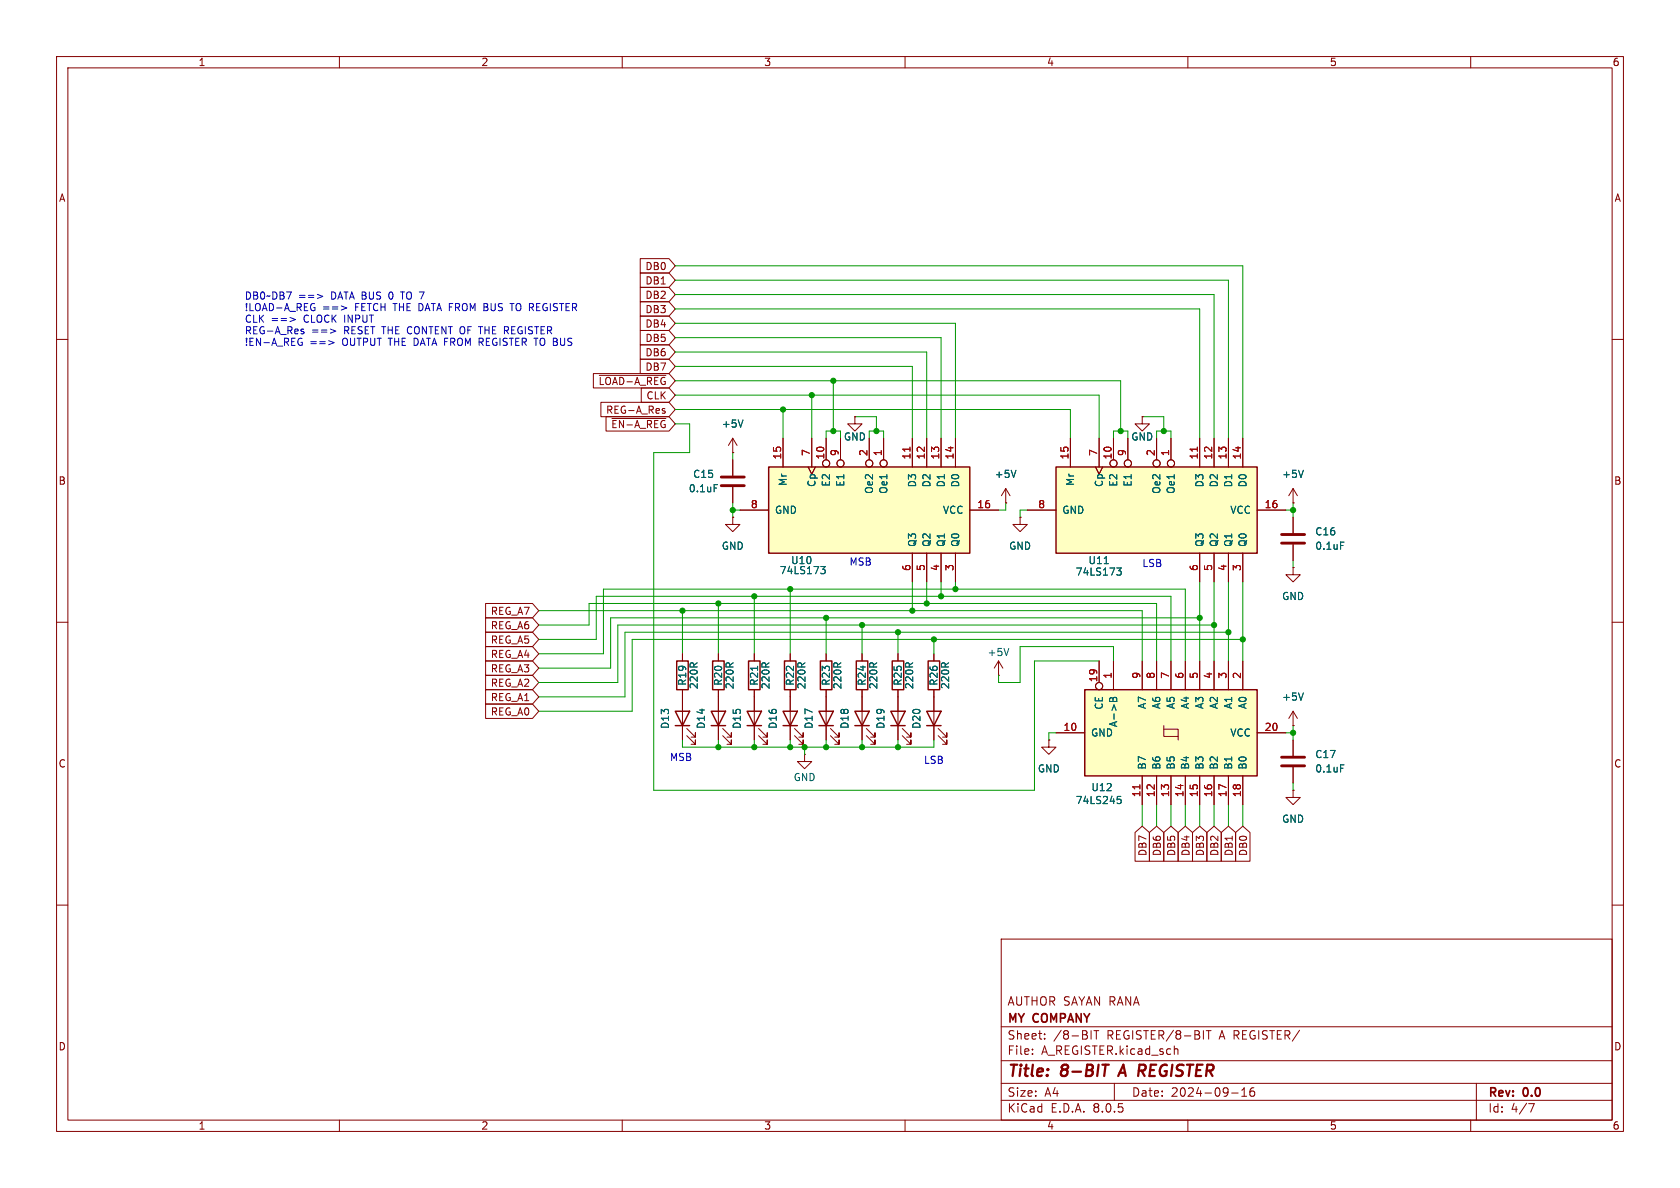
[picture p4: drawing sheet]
<svg xmlns="http://www.w3.org/2000/svg" width="297mm" height="210mm" viewBox="0 0 297 210" stroke-linecap="round" stroke-linejoin="round" font-family="sans-serif">
<g fill="none" stroke="#840000" stroke-width=".18">
<path d="M10 10h277v190h-277zM12 12h273v186h-273zM60 10v2M110 10v2M160 10v2M210 10v2M260 10v2M10 60h2M285 60h2M10 110h2M133.3 115.6v1.2M285 110h2"/>
<path d="M133.3 121.9v1.3M10 160h2M285 160h2M177 166h108v32h-108zM60 198v2M110 198v2M160 198v2M177 194.5h108M177 191.5h108M177 187.5h108M177 181.5h108M182.5 186.3v.1"/>
<path d="M182.5 185.5v.1M184.7 183.6v.1M184.7 182.8v.1M192.9 182.2v1.5M193.4 182.2h.8M193.8 182.2v1.5M197 191.5v3M207.7 185.5h.5v.9M210 198v2M213.2 182.2h.9M213.7 182.2v1.5M217.7 193.2h1.2"/>
<path d="M219.5 193.8h.9M219.5 192.7l.5-.4v1.5M221.7 192.3a.59 .59 0 0 0-.7 .6v.6l.1 .2 .4 .1 .2-.1 .1-.5-.1-.3h-.5l-.2 .3M260 198v2M261 191.5v6.5M270.2 195.1h1l-.6 1.5"/>
</g>
<path d="M194.9 188.2h1.1M198.6 188.2l-.9 2M201.5 188.2h.7M201.8 189.3l.5 .9M202.3 189.2l-1 .1" fill="none" stroke="#840000" stroke-width=".4"/>
<path d="M132.3 116.8h2.1v5.1h-2.1z" fill="none" stroke="#840000" stroke-width=".25"/>
<path d="M133.9 117.8v.7" fill="none" stroke="#006464" stroke-width=".18"/>
<path d="M135.9 82.6h35.5v15.2h-35.5z" fill="#ffffc2"/>
<path d="M135.9 82.6h35.5v15.2h-35.5zM119.4 125.7h2.5l-1.3 2.6zM119.4 128.3h2.5M125.7 125.7h2.6l-1.3 2.6zM125.7 128.3h2.6M132.1 125.7h2.5l-1.3 2.6zM132.1 128.3h2.5M163.8 125.7h2.6l-1.3 2.6zM163.8 128.3h2.6" fill="none" stroke="#840000" stroke-width=".25"/>
<g fill="none" stroke="#840000" stroke-width=".18">
<path d="M129.5 77.5l-.7 1.2M129.5 77.5v2.5M129.5 77.5l.8 1.2M138.4 77.5v5.1M143.5 77.5v5.1M146 77.5v3.8M148.6 77.5v3.8M151.1 73.7v1.2h1.3l-1.3 1.3-1.2-1.3h1.2M151.1 73.7h.1M153.7 77.5v3.8M156.2 77.5v3.8M161.3 77.5v5.1"/>
<path d="M163.8 77.5v5.1M166.4 77.5v5.1M168.9 77.5v5.1M201.9 73.7v1.2h1.3l-1.3 1.3-1.2-1.3h1.2M201.9 73.7h.1M129.5 80h.1M130.8 90.2h5.1M142.9 82.6l.6 1.2 .6-1.2M161.3 97.8v5.1M163.8 97.8v5.1M166.4 97.8v5.1M168.9 97.8v5.1"/>
<path d="M171.4 90.2h5.1M228.6 88.9h.1M228.6 86.4v2.5M228.6 91.4v2.8M228.6 96.3v2.8M228.6 86.4l-.8 1.2M228.6 86.4l.8 1.2M228.6 100.3v1.3h1.3l-1.3 1.3-1.3-1.3h1.3M228.6 100.3h.1M120.6 123.2v7.6M121.4 130l1.5 1.6v-.8v.8h-.7M121.4 128.8l1.5 1.5v-.8v.8h-.7"/>
<path d="M127 123.2v7.6M127.8 130l1.5 1.6v-.8v.8h-.8M127.8 128.8l1.5 1.5v-.8v.8h-.8M133.3 123.2v7.6M134.1 130l1.5 1.6v-.8v.8h-.7M134.1 128.8l1.5 1.5v-.8v.8h-.7M165.1 123.2v7.6M165.9 130l1.5 1.6v-.8v.8h-.8M165.9 128.8l1.5 1.5v-.8v.8h-.8"/>
<circle cx="146" cy="81.9" r=".63"/>
<circle cx="148.6" cy="81.9" r=".63"/>
<circle cx="153.7" cy="81.9" r=".63"/>
<circle cx="156.2" cy="81.9" r=".63"/>
</g>
<path d="M160.9 79v.8" fill="none" stroke="#a90000" stroke-width=".18"/>
<path d="M131.4 74.2l-.5 1.3M230.4 83.1l-.4 1.3M237 95.8h.6M145.1 100.1h.8l-.4 .5 .3 .2 .1 .4-.3 .2h-.3" fill="none" stroke="#006464" stroke-width=".18"/>
<path d="M226.6 96h4M226.6 94.5h4" fill="none" stroke="#840000" stroke-width=".51"/>
<path d="M191.8 121.9h30.4v15.3h-30.4z" fill="#ffffc2"/>
<g fill="none" stroke="#840000" stroke-width=".18">
<path d="M129.5 91.4v1.3h1.3l-1.3 1.3-1.2-1.3h1.2M129.5 91.4h.1M129.5 81.3v2.8M129.5 86.1v2.8M180.3 91.4v1.3h1.3l-1.3 1.3-1.2-1.3h1.2M180.3 91.4h.1M120.6 115.6v1.2M127 115.6v1.2M139.7 115.6v1.2M152.4 115.6v1.2M194.3 116.8v3.9M196.8 116.8v5.1"/>
<path d="M201.9 116.8v5.1M204.5 116.8v5.1M207 116.8v5.1M209.5 116.8v5.1M212.1 116.8v5.1M214.6 116.8v5.1M217.2 116.8v5.1M219.7 116.8v5.1M120.6 121.9v1.3M127 121.9v1.3M139.7 121.9v1.3M142.2 133.4v1.2h1.3l-1.3 1.3-1.2-1.3h1.2"/>
<path d="M142.2 133.4h.1M152.4 121.9v1.3M186.7 129.5h5.1M201.9 137.2v5M204.5 137.2v5M205.7 128.9h2.6v1.3M205.7 128.3v1.9h2.6v.6M207 137.2v5M209.5 137.2v5M212.1 137.2v5M214.6 137.2v5M217.2 137.2v5"/>
<path d="M219.7 137.2v5M222.2 129.5h5.1M228.6 128.3h.1M228.6 139.7v1.3h1.3l-1.3 1.2-1.3-1.2h1.3M228.6 139.7h.1M228.6 125.7l-.8 1.3M228.6 125.7v2.6M228.6 130.8v2.8M228.6 135.6v2.8M228.6 125.7l.8 1.3"/>
<circle cx="194.3" cy="121.3" r=".63"/>
</g>
<path d="M119.6 116.8h2.1v5.1h-2.1zM126 116.8h2v5.1h-2zM138.7 116.8h2v5.1h-2zM151.4 116.8h2v5.1h-2zM191.8 121.9h30.4v15.3h-30.4z" fill="none" stroke="#840000" stroke-width=".25"/>
<path d="M126.3 85.7h.6M196.3 123.4l.2-.1 .3 .3 .2-.3h.3l.1 .7h-1.2zM196.8 123.6v.4M230.4 122.5l-.4 1.3M237 135.2h.6M197.5 140.8h.7M197.7 141.3h.3l.2 .2-.1 .5-.4 .1" fill="none" stroke="#006464" stroke-width=".18"/>
<path d="M201.5 138.7v.8" fill="none" stroke="#a90000" stroke-width=".18"/>
<path d="M127.5 85.9h4.1M127.5 84.3h4.1M226.6 135.4h4M226.6 133.9h4" fill="none" stroke="#840000" stroke-width=".51"/>
<path d="M186.7 82.6h35.5v15.2h-35.5z" fill="#ffffc2"/>
<path d="M186.7 82.6h35.5v15.2h-35.5zM145 116.8h2.1v5.1h-2.1zM157.7 116.8h2.1v5.1h-2.1zM164.1 116.8h2v5.1h-2zM138.4 125.7h2.6l-1.3 2.6zM138.4 128.3h2.6M144.8 125.7h2.5l-1.3 2.6zM144.8 128.3h2.5M151.1 125.7h2.6l-1.3 2.6zM151.1 128.3h2.6M157.5 125.7h2.5l-1.3 2.6zM157.5 128.3h2.5" fill="none" stroke="#840000" stroke-width=".25"/>
<g fill="none" stroke="#840000" stroke-width=".18">
<path d="M113.2 50.8h5.1l1.1 1.3-1.1 1.2h-5.1zM113.2 55.9h5.1l1.1 1.3-1.1 1.2h-5.1zM113.2 53.3h5.1l1.1 1.3-1.1 1.3h-5.1zM113.2 58.4h5.1l1.1 1.3-1.1 1.3h-5.1zM113.2 48.3h5.1l1.1 1.2-1.1 1.3h-5.1zM113.2 45.7h5.1l1.1 1.3-1.1 1.3h-5.1zM104.9 66h13.4l1.1 1.3-1.1 1.3h-13.4zM105.9 66.4h11.8M106.2 71.1h12.1l1.1 1.3-1.1 1.3h-12.1zM107.1 73.7h11.2l1.1 1.2-1.1 1.3h-11.2zM108.2 74h9.5M113.2 63.5h5.1l1.1 1.3-1.1 1.2h-5.1z"/>
<path d="M113.2 61h5.1l1.1 1.2-1.1 1.3h-5.1zM113.4 68.6h4.9l1.1 1.3-1.1 1.2h-4.9zM117.2 72.6l.3 .1 .1 .2-.2 .2h-.2M117.2 72.2l.3 .1M138.4 77.5v5.1M143.5 77.5v5.1M146 77.5v3.8M148.6 77.5v3.8M151.1 73.7h.1M153.7 77.5v3.8M156.2 77.5v3.8M161.3 77.5v5.1"/>
<path d="M163.8 77.5v5.1M166.4 77.5v5.1M168.9 77.5v5.1M189.2 77.5v5.1M194.3 77.5v5.1M196.8 77.5v3.8M199.4 77.5v3.8M201.9 73.7h.1M204.5 77.5v3.8M207 77.5v3.8M212.1 77.5v5.1M214.6 77.5v5.1"/>
<path d="M217.2 77.5v5.1M219.7 77.5v5.1M129.5 80h.1M129.5 91.4h.1M129.5 81.3v2.8M129.5 86.1v2.8M130.8 90.2h5.1M142.9 82.6l.6 1.2 .6-1.2M161.3 97.8v5.1M163.8 97.8v5.1M166.4 97.8v5.1M168.9 97.8v5.1"/>
<path d="M171.4 90.2h5.1M177.8 88.9h.1M177.8 86.4l-.8 1.2M177.8 86.4v2.5M177.8 86.4l.8 1.2M180.3 91.4h.1M181.6 90.2h5.1M193.7 82.6l.6 1.2 .6-1.2M212.1 97.8v5.1M214.6 97.8v5.1M217.2 97.8v5.1M219.7 97.8v5.1"/>
<path d="M222.2 90.2h5.1M228.6 88.9h.1M228.6 91.4v2.8M228.6 96.3v2.8M85.8 106.7h8.3l1.1 1.3-1.1 1.2h-8.3zM85.8 111.8h8.3l1.1 1.2-1.1 1.3h-8.3zM85.8 116.8h8.3l1.1 1.3-1.1 1.3h-8.3zM85.8 114.3h8.3l1.1 1.3-1.1 1.2h-8.3zM85.8 119.4h8.3l1.1 1.3-1.1 1.2h-8.3zM85.8 109.2h8.3l1.1 1.3-1.1 1.3h-8.3zM120.6 115.6v1.2M127 115.6v1.2"/>
<path d="M133.3 115.6v1.2M139.7 115.6v1.2M146 115.6v1.2M152.4 115.6v1.2M158.7 115.6v1.2M165.1 115.6v1.2M176.5 119.4h.1M176.5 116.8l-.7 1.3M176.5 116.8v2.6M176.5 116.8l.8 1.3M194.3 116.8v3.9M196.8 116.8v5.1"/>
<path d="M201.9 116.8v5.1M204.5 116.8v5.1M207 116.8v5.1M209.5 116.8v5.1M212.1 116.8v5.1M214.6 116.8v5.1M217.2 116.8v5.1M219.7 116.8v5.1M228.6 100.3h.1M85.8 124.5h8.3l1.1 1.2-1.1 1.3h-8.3zM85.8 121.9h8.3l1.1 1.3-1.1 1.3h-8.3zM120.6 121.9v3.8"/>
<path d="M120.6 128.3v2.5M127 121.9v3.8M127 128.3v2.5M133.3 121.9v3.8M133.3 128.3v2.5M139.7 121.9v8.9M140.5 130l1.5 1.6v-.8v.8h-.8M140.5 128.8l1.5 1.5v-.8v.8h-.8M146 121.9v8.9M146.8 130l1.5 1.6v-.8v.8h-.7M146.8 128.8l1.5 1.5v-.8v.8h-.7M152.4 121.9v8.9"/>
<path d="M153.2 130l1.5 1.6v-.8v.8h-.8M153.2 128.8l1.5 1.5v-.8v.8h-.8M158.7 121.9v8.9M159.5 130l1.5 1.6v-.8v.8h-.7M159.5 128.8l1.5 1.5v-.8v.8h-.7M165.1 121.9v3.8M165.1 128.3v2.5M185.4 130.8v1.3h1.3l-1.3 1.3-1.3-1.3h1.3M185.4 130.8h.1M186.7 129.5h5.1M201.9 137.2v5M204.5 137.2v5"/>
<path d="M207 137.2v5M209.5 137.2v5M212.1 137.2v5M214.6 137.2v5M217.2 137.2v5M219.7 137.2v5M222.2 129.5h5.1M228.6 139.7h.1M228.6 128.3h.1M228.6 130.8v2.8M228.6 135.6v2.8M200.7 147.2l1.2-1.1 1.3 1.1v5h-2.5z"/>
<path d="M203.2 147.2l1.3-1.1 1.2 1.1v5h-2.5zM205.7 147.2l1.3-1.1 1.3 1.1v5h-2.6zM208.3 147.2l1.2-1.1 1.3 1.1v5h-2.5zM210.8 147.2l1.3-1.1 1.3 1.1v5h-2.6zM213.4 147.2l1.2-1.1 1.3 1.1v5h-2.5zM215.9 147.2l1.3-1.1 1.2 1.1v5h-2.5zM218.4 147.2l1.3-1.1 1.3 1.1v5h-2.6z"/>
<circle cx="146" cy="81.9" r=".63"/>
<circle cx="148.6" cy="81.9" r=".63"/>
<circle cx="153.7" cy="81.9" r=".63"/>
<circle cx="156.2" cy="81.9" r=".63"/>
<circle cx="196.8" cy="81.9" r=".63"/>
<circle cx="199.4" cy="81.9" r=".63"/>
<circle cx="204.5" cy="81.9" r=".63"/>
<circle cx="207" cy="81.9" r=".63"/>
<circle cx="194.3" cy="121.3" r=".63"/>
</g>
<path d="M160.9 79v.8M211.7 79v.8M201.5 138.7v.8" fill="none" stroke="#a90000" stroke-width=".18"/>
<g fill="none" stroke="#006464" stroke-width=".18">
<path d="M131.4 74.2l-.5 1.3M126.3 85.7h.6M179.6 83.1l-.4 1.3M195.2 99.6h.7M230.4 83.1l-.4 1.3M237 95.8h.6M133.9 117.8v.7M145.1 100.1h.8l-.4 .5 .3 .2 .1 .4-.3 .2h-.3M178.3 114.6l-.4 1.3M197.4 100.4h.8l-.4 .5 .4 .1v.4l-.2 .3h-.4M196.3 123.4l.2-.1 .3 .3 .2-.3h.3l.1 .7h-1.2zM196.8 123.6v.4"/>
<path d="M230.4 122.5l-.4 1.3M237 135.2h.6M197.5 140.8h.7M197.7 141.3h.3l.2 .2-.1 .5-.4 .1"/>
</g>
<path d="M51.3 56.1l.9 .4-.9 .4M53.4 58.6l.3 .1v.1l-.1 .2h-.3M53.4 58.2h.3M55.4 54.4h.3v.4l-.3 .1M56.1 52l1 .4-1 .4M58.4 58.2l1 .3-1 .4M60.3 54.1l1 .3-1 .4M70.8 51.6h.7M90.1 53.7h.8M53.2 60.5h.2v.4l-.2 .2M58.1 60.2l1 .4-1 .3" fill="none" stroke="#0000c2" stroke-width=".18"/>
<g fill="none" stroke="#009600" stroke-width=".18">
<path d="M119.4 47h100.3v30.5M119.4 52.1h95.2v25.4M119.4 54.6h92.7v22.9M119.4 49.5h97.8v28M119.4 59.7h47v17.8M119.4 57.2h49.5v20.3M119.4 69.9h74.9v7.6M119.4 72.4h69.8v5.1M119.4 67.3h78.7v8.9M119.4 74.9h2.5v5.1h-6.3v59.7h67.3v-22.9h11.4M119.4 64.8h41.9v12.7M119.4 62.2h44.4v15.3"/>
<path d="M138.4 72.4v5.1M143.5 69.9v7.6M147.3 67.3v8.9M148.6 76.2h-2.6v1.3M151.1 73.7h3.8v2.5M153.7 77.5v-1.3h2.5v1.3M199.4 76.2h-2.6v1.3M201.9 73.7h3.8v2.5M204.5 77.5v-1.3h2.5v1.3M129.5 80v1.3M129.5 88.9v2.5M129.5 90.2h1.3"/>
<path d="M177.8 88.9v1.3h-1.3M181.6 90.2h-1.3v1.2M227.3 90.2h1.3M228.6 88.9v2.5M228.6 99.1v1.2M95.2 113h10.2v-7.6h101.6v11.4M95.2 108h106.7v8.8M95.2 110.5h8.9v-3.8h100.4v10.1M95.2 115.6h11.5v-11.5h102.8v12.7M120.6 108v7.6M127 106.7v8.9M133.3 105.4v10.2"/>
<path d="M139.7 104.1v11.5M146 109.2v6.4M152.4 110.5v5.1M158.7 111.8v3.8M161.3 102.9v5.1M163.8 102.9v3.8M165.1 113v2.6M166.4 102.9v2.5M168.9 102.9v1.2M196.8 116.8v-2.5h-16.5v6.4h-3.8v-1.3M212.1 109.2h-104.2v8.9h-12.7M212.1 102.9v13.9"/>
<path d="M214.6 110.5h-105.4v10.2h-14M214.6 102.9v13.9M217.2 111.8h-106.7v11.4h-15.3M217.2 102.9v13.9M219.7 113h-107.9v12.7h-16.6M219.7 102.9v13.9M120.6 130.8v1.3h44.5v-1.3M127 130.8v1.3M133.3 130.8v1.3M139.7 130.8v1.3M142.2 132.1v1.3M146 130.8v1.3"/>
<path d="M152.4 130.8v1.3M158.7 130.8v1.3M186.7 129.5h-1.3v1.3M227.3 129.5h1.3M228.6 128.3v2.5M228.6 138.4v1.3M201.9 142.2v3.9M204.5 142.2v3.9M207 142.2v3.9M209.5 142.2v3.9M212.1 142.2v3.9M214.6 142.2v3.9"/>
<path d="M217.2 142.2v3.9M219.7 142.2v3.9"/>
</g>
<g fill="#009600" stroke="#009600" stroke-width=".18">
<circle cx="166.4" cy="105.4" r=".46"/>
<circle cx="161.3" cy="108" r=".46"/>
<circle cx="163.8" cy="106.7" r=".46"/>
<circle cx="139.7" cy="104.1" r=".46"/>
<circle cx="158.7" cy="111.8" r=".46"/>
<circle cx="165.1" cy="113" r=".46"/>
<circle cx="198.1" cy="76.2" r=".46"/>
<circle cx="212.1" cy="109.2" r=".46"/>
<circle cx="205.7" cy="76.2" r=".46"/>
<circle cx="133.3" cy="132.1" r=".46"/>
<circle cx="127" cy="132.1" r=".46"/>
<circle cx="139.7" cy="132.1" r=".46"/>
<circle cx="142.2" cy="132.1" r=".46"/>
<circle cx="146" cy="132.1" r=".46"/>
<circle cx="146" cy="109.2" r=".46"/>
<circle cx="133.3" cy="105.4" r=".46"/>
<circle cx="127" cy="106.7" r=".46"/>
<circle cx="129.5" cy="90.2" r=".46"/>
<circle cx="228.6" cy="90.2" r=".46"/>
<circle cx="168.9" cy="104.1" r=".46"/>
<circle cx="120.6" cy="108" r=".46"/>
<circle cx="147.3" cy="76.2" r=".46"/>
<circle cx="138.4" cy="72.4" r=".46"/>
<circle cx="147.3" cy="67.3" r=".46"/>
<circle cx="154.9" cy="76.2" r=".46"/>
<circle cx="143.5" cy="69.9" r=".46"/>
<circle cx="219.7" cy="113" r=".46"/>
<circle cx="217.2" cy="111.8" r=".46"/>
<circle cx="214.6" cy="110.5" r=".46"/>
<circle cx="228.6" cy="129.5" r=".46"/>
<circle cx="158.7" cy="132.1" r=".46"/>
<circle cx="152.4" cy="132.1" r=".46"/>
<circle cx="152.4" cy="110.5" r=".46"/>
</g>
<g font-size="2.8" fill="#840000">
<text x="178" y="190.9">Title:</text>
<text x="187.7" y="190.9">8-BIT</text>
<text x="198.8" y="190.9">A</text>
<text x="202.9" y="190.9">REGISTER</text>
</g>
<g font-size="2.1" fill="#840000">
<text x="178" y="178">AUTHOR SAYAN RANA</text>
<text x="178" y="184">Sheet:</text>
<text x="178" y="181.2">MY</text>
<text x="182.7" y="181.2">COMPANY</text>
<text x="186.2" y="184">/8-BIT</text>
<text x="195.7" y="184">REGISTER/8-BIT</text>
<text x="215.8" y="184">A REGISTER/</text>
<text x="178" y="186.7">File:</text>
<text x="184.1" y="186.7">A_REGISTER.kicad_sch</text>
<text x="178" y="196.9">KiCad</text>
<text x="178" y="194.1">Size:</text>
<text x="184.7" y="194.1">A4</text>
<text x="185.7" y="196.9">E.D.A.</text>
<text x="193.3" y="196.9">8.0.5</text>
<text x="200" y="194.1">Date:</text>
<text x="207" y="194.1">2024-09-16</text>
<text x="263" y="194.3">Rev:</text>
<text x="263" y="196.9">Id:</text>
<text x="267.1" y="196.9">4/7</text>
<text x="269.4" y="194.3">0.0</text>
</g>
<g font-size="1.8" fill="#840000">
<text x="35" y="11.9">1</text>
<text x="85" y="11.9">2</text>
<text x="135" y="11.9">3</text>
<text x="185" y="11.9">4</text>
<text x="235" y="11.9">5</text>
<text x="285" y="11.9">6</text>
<text x="10.3" y="35.9">A</text>
<text x="285.3" y="35.9">A</text>
<text x="114" y="47.9">DB0</text>
<text x="114" y="53">DB2</text>
<text x="114" y="50.5">DB1</text>
<text x="114" y="58.1">DB4</text>
<text x="114" y="55.6">DB3</text>
<text x="114" y="65.7">DB7</text>
<text x="114" y="63.2">DB6</text>
<text x="114" y="60.6">DB5</text>
<text x="105.7" y="68.3">~{LOAD-A_REG}</text>
<text x="114.2" y="70.8">CLK</text>
<text x="107" y="73.3">REG-A_Res</text>
<text x="108" y="75.9">~{EN-A_REG}</text>
<text x="10.3" y="85.9">B</text>
<text x="285.3" y="85.9">B</text>
<text x="86.7" y="108.9">REG_A7</text>
<text x="86.7" y="114">REG_A5</text>
<text x="86.7" y="111.4">REG_A6</text>
<text x="86.7" y="119.1">REG_A3</text>
<text x="86.7" y="116.5">REG_A4</text>
<text x="86.7" y="124.1">REG_A1</text>
<text x="86.7" y="121.6">REG_A2</text>
<text x="86.7" y="126.7">REG_A0</text>
<text x="10.3" y="135.9">C</text>
<text x="285.3" y="135.9">C</text>
<text x="202.9" y="151.4" transform="rotate(-90 202.9 151.4)">DB7</text>
<text x="205.4" y="151.4" transform="rotate(-90 205.4 151.4)">DB6</text>
<text x="208" y="151.4" transform="rotate(-90 208 151.4)">DB5</text>
<text x="210.5" y="151.4" transform="rotate(-90 210.5 151.4)">DB4</text>
<text x="213" y="151.4" transform="rotate(-90 213 151.4)">DB3</text>
<text x="215.6" y="151.4" transform="rotate(-90 215.6 151.4)">DB2</text>
<text x="218.1" y="151.4" transform="rotate(-90 218.1 151.4)">DB1</text>
<text x="220.7" y="151.4" transform="rotate(-90 220.7 151.4)">DB0</text>
<text x="10.3" y="185.9">D</text>
<text x="285.3" y="185.9">D</text>
<text x="35" y="199.9">1</text>
<text x="85" y="199.9">2</text>
<text x="135" y="199.9">3</text>
<text x="185" y="199.9">4</text>
<text x="235" y="199.9">5</text>
<text x="285" y="199.9">6</text>
</g>
<g font-size="1.8" fill="#0000c2">
<text x="43.2" y="53.2">DB0~DB7</text>
<text x="52.8" y="53.2">==&gt;</text>
<text x="58.6" y="53.2">DATA BUS</text>
<text x="69.2" y="53.2">0</text>
<text x="71.6" y="53.2">TO 7</text>
<text x="43.2" y="55.2">!LOAD-A_REG</text>
<text x="43.2" y="57.3">CLK</text>
<text x="43.2" y="59.3">REG-A_Res</text>
<text x="47.9" y="57.3">==&gt;</text>
<text x="53.8" y="57.3">CLOCK</text>
<text x="55.1" y="59.3">==&gt;</text>
<text x="57" y="55.2">==&gt;</text>
<text x="60.9" y="59.3">RESET THE CONTENT OF THE REGISTER</text>
<text x="61.1" y="57.3">INPUT</text>
<text x="62.9" y="55.2">FETCH THE DATA FROM BUS</text>
<text x="91.4" y="55.2">TO REGISTER</text>
<text x="43.2" y="61.3">!EN-A_REG</text>
<text x="54.8" y="61.3">==&gt;</text>
<text x="60.6" y="61.3">OUTPUT THE DATA FROM REGISTER TO BUS</text>
<text x="150.1" y="100.2">MSB</text>
<text x="201.9" y="100.4">LSB</text>
<text x="118.3" y="134.7">MSB</text>
<text x="163.2" y="135.2">LSB</text>
</g>
<g font-size="1.8" fill="#006464">
<text x="127.5" y="75.8">+5V</text>
<text x="149.1" y="78.1">GND</text>
<text x="199.9" y="78.1">GND</text>
<text x="121.7" y="87.2">0.1uF</text>
<text x="122.4" y="84.7">C15</text>
<text x="139.3" y="86" transform="rotate(-90 139.3 86)">Mr</text>
<text x="144.4" y="86.2" transform="rotate(-90 144.4 86.2)">Cp</text>
<text x="146.9" y="86.1" transform="rotate(-90 146.9 86.1)">E2</text>
<text x="149.5" y="86.1" transform="rotate(-90 149.5 86.1)">E1</text>
<text x="154.5" y="87.4" transform="rotate(-90 154.5 87.4)">Oe2</text>
<text x="157.1" y="87.4" transform="rotate(-90 157.1 87.4)">Oe1</text>
<text x="162.2" y="86.2" transform="rotate(-90 162.2 86.2)">D3</text>
<text x="164.7" y="86.2" transform="rotate(-90 164.7 86.2)">D2</text>
<text x="167.2" y="86.2" transform="rotate(-90 167.2 86.2)">D1</text>
<text x="169.8" y="86.2" transform="rotate(-90 169.8 86.2)">D0</text>
<text x="175.8" y="84.7">+5V</text>
<text x="190.1" y="86" transform="rotate(-90 190.1 86)">Mr</text>
<text x="195.2" y="86.2" transform="rotate(-90 195.2 86.2)">Cp</text>
<text x="197.7" y="86.1" transform="rotate(-90 197.7 86.1)">E2</text>
<text x="200.3" y="86.1" transform="rotate(-90 200.3 86.1)">E1</text>
<text x="205.3" y="87.4" transform="rotate(-90 205.3 87.4)">Oe2</text>
<text x="207.9" y="87.4" transform="rotate(-90 207.9 87.4)">Oe1</text>
<text x="213" y="86.2" transform="rotate(-90 213 86.2)">D3</text>
<text x="215.5" y="86.2" transform="rotate(-90 215.5 86.2)">D2</text>
<text x="218" y="86.2" transform="rotate(-90 218 86.2)">D1</text>
<text x="220.6" y="86.2" transform="rotate(-90 220.6 86.2)">D0</text>
<text x="226.6" y="84.7">+5V</text>
<text x="136.9" y="91">GND</text>
<text x="166.6" y="91">VCC</text>
<text x="187.7" y="91">GND</text>
<text x="217.4" y="91">VCC</text>
<text x="232.4" y="94.8">C16</text>
<text x="127.5" y="97.4">GND</text>
<text x="137.7" y="101.7">74LS173</text>
<text x="139.8" y="99.9">U10</text>
<text x="162.2" y="96.8" transform="rotate(-90 162.2 96.8)">Q3</text>
<text x="164.7" y="96.8" transform="rotate(-90 164.7 96.8)">Q2</text>
<text x="167.2" y="96.8" transform="rotate(-90 167.2 96.8)">Q1</text>
<text x="169.8" y="96.8" transform="rotate(-90 169.8 96.8)">Q0</text>
<text x="178.3" y="97.4">GND</text>
<text x="190.1" y="102">74LS173</text>
<text x="192.3" y="99.9">U11</text>
<text x="213" y="96.8" transform="rotate(-90 213 96.8)">Q3</text>
<text x="215.5" y="96.8" transform="rotate(-90 215.5 96.8)">Q2</text>
<text x="218" y="96.8" transform="rotate(-90 218 96.8)">Q1</text>
<text x="220.6" y="96.8" transform="rotate(-90 220.6 96.8)">Q0</text>
<text x="232.4" y="97.4">0.1uF</text>
<text x="226.6" y="106.3">GND</text>
<text x="174.5" y="116.2">+5V</text>
<text x="121.5" y="121.3" transform="rotate(-90 121.5 121.3)">R19</text>
<text x="123.5" y="121.9" transform="rotate(-90 123.5 121.9)">220R</text>
<text x="127.9" y="121.3" transform="rotate(-90 127.9 121.3)">R20</text>
<text x="129.9" y="121.9" transform="rotate(-90 129.9 121.9)">220R</text>
<text x="134.2" y="121.3" transform="rotate(-90 134.2 121.3)">R21</text>
<text x="136.2" y="121.9" transform="rotate(-90 136.2 121.9)">220R</text>
<text x="140.6" y="121.3" transform="rotate(-90 140.6 121.3)">R22</text>
<text x="142.6" y="121.9" transform="rotate(-90 142.6 121.9)">220R</text>
<text x="146.9" y="121.3" transform="rotate(-90 146.9 121.3)">R23</text>
<text x="148.9" y="121.9" transform="rotate(-90 148.9 121.9)">220R</text>
<text x="153.3" y="121.3" transform="rotate(-90 153.3 121.3)">R24</text>
<text x="155.3" y="121.9" transform="rotate(-90 155.3 121.9)">220R</text>
<text x="159.6" y="121.3" transform="rotate(-90 159.6 121.3)">R25</text>
<text x="161.6" y="121.9" transform="rotate(-90 161.6 121.9)">220R</text>
<text x="166" y="121.3" transform="rotate(-90 166 121.3)">R26</text>
<text x="168" y="121.9" transform="rotate(-90 168 121.9)">220R</text>
<text x="195.2" y="125.6" transform="rotate(-90 195.2 125.6)">CE</text>
<text x="202.8" y="125.4" transform="rotate(-90 202.8 125.4)">A7</text>
<text x="205.3" y="125.4" transform="rotate(-90 205.3 125.4)">A6</text>
<text x="207.9" y="125.4" transform="rotate(-90 207.9 125.4)">A5</text>
<text x="210.4" y="125.4" transform="rotate(-90 210.4 125.4)">A4</text>
<text x="213" y="125.4" transform="rotate(-90 213 125.4)">A3</text>
<text x="215.5" y="125.4" transform="rotate(-90 215.5 125.4)">A2</text>
<text x="218" y="125.4" transform="rotate(-90 218 125.4)">A1</text>
<text x="220.6" y="125.4" transform="rotate(-90 220.6 125.4)">A0</text>
<text x="226.6" y="124.1">+5V</text>
<text x="118.5" y="128.9" transform="rotate(-90 118.5 128.9)">D13</text>
<text x="124.8" y="128.9" transform="rotate(-90 124.8 128.9)">D14</text>
<text x="131.2" y="128.9" transform="rotate(-90 131.2 128.9)">D15</text>
<text x="137.5" y="128.9" transform="rotate(-90 137.5 128.9)">D16</text>
<text x="143.9" y="128.9" transform="rotate(-90 143.9 128.9)">D17</text>
<text x="150.2" y="128.9" transform="rotate(-90 150.2 128.9)">D18</text>
<text x="156.6" y="128.9" transform="rotate(-90 156.6 128.9)">D19</text>
<text x="162.9" y="128.9" transform="rotate(-90 162.9 128.9)">D20</text>
<text x="192.8" y="130.4">GND</text>
<text x="197.7" y="128.6" transform="rotate(-90 197.7 128.6)">A-&gt;B</text>
<text x="217.4" y="130.4">VCC</text>
<text x="183.4" y="136.8">GND</text>
<text x="202.8" y="136.1" transform="rotate(-90 202.8 136.1)">B7</text>
<text x="205.3" y="136.1" transform="rotate(-90 205.3 136.1)">B6</text>
<text x="207.9" y="136.1" transform="rotate(-90 207.9 136.1)">B5</text>
<text x="210.4" y="136.1" transform="rotate(-90 210.4 136.1)">B4</text>
<text x="213" y="136.1" transform="rotate(-90 213 136.1)">B3</text>
<text x="215.5" y="136.1" transform="rotate(-90 215.5 136.1)">B2</text>
<text x="218" y="136.1" transform="rotate(-90 218 136.1)">B1</text>
<text x="220.6" y="136.1" transform="rotate(-90 220.6 136.1)">B0</text>
<text x="232.4" y="134.2">C17</text>
<text x="232.4" y="136.8">0.1uF</text>
<text x="140.2" y="138.3">GND</text>
<text x="190.1" y="142.3">74LS245</text>
<text x="192.8" y="140.1">U12</text>
<text x="226.6" y="145.6">GND</text>
</g>
<g font-size="1.8" fill="#a90000">
<text x="138.2" y="81.3" transform="rotate(-90 138.2 81.3)">15</text>
<text x="143.3" y="80.7" transform="rotate(-90 143.3 80.7)">7</text>
<text x="145.8" y="81.3" transform="rotate(-90 145.8 81.3)">10</text>
<text x="148.3" y="80.7" transform="rotate(-90 148.3 80.7)">9</text>
<text x="153.4" y="80.7" transform="rotate(-90 153.4 80.7)">2</text>
<text x="156" y="80.7" transform="rotate(-90 156 80.7)">1</text>
<text x="161" y="81.3" transform="rotate(-90 161 81.3)">11</text>
<text x="163.6" y="81.3" transform="rotate(-90 163.6 81.3)">12</text>
<text x="166.1" y="81.3" transform="rotate(-90 166.1 81.3)">13</text>
<text x="168.7" y="81.3" transform="rotate(-90 168.7 81.3)">14</text>
<text x="189" y="81.3" transform="rotate(-90 189 81.3)">15</text>
<text x="194.1" y="80.7" transform="rotate(-90 194.1 80.7)">7</text>
<text x="196.6" y="81.3" transform="rotate(-90 196.6 81.3)">10</text>
<text x="199.1" y="80.7" transform="rotate(-90 199.1 80.7)">9</text>
<text x="204.2" y="80.7" transform="rotate(-90 204.2 80.7)">2</text>
<text x="206.8" y="80.7" transform="rotate(-90 206.8 80.7)">1</text>
<text x="211.8" y="81.3" transform="rotate(-90 211.8 81.3)">11</text>
<text x="214.4" y="81.3" transform="rotate(-90 214.4 81.3)">12</text>
<text x="216.9" y="81.3" transform="rotate(-90 216.9 81.3)">13</text>
<text x="219.5" y="81.3" transform="rotate(-90 219.5 81.3)">14</text>
<text x="132.6" y="89.9">8</text>
<text x="172.7" y="89.9">16</text>
<text x="183.4" y="89.9">8</text>
<text x="223.5" y="89.9">16</text>
<text x="161" y="101" transform="rotate(-90 161 101)">6</text>
<text x="163.6" y="101" transform="rotate(-90 163.6 101)">5</text>
<text x="166.1" y="101" transform="rotate(-90 166.1 101)">4</text>
<text x="168.7" y="101" transform="rotate(-90 168.7 101)">3</text>
<text x="211.8" y="101" transform="rotate(-90 211.8 101)">6</text>
<text x="214.4" y="101" transform="rotate(-90 214.4 101)">5</text>
<text x="216.9" y="101" transform="rotate(-90 216.9 101)">4</text>
<text x="219.5" y="101" transform="rotate(-90 219.5 101)">3</text>
<text x="194.1" y="120.7" transform="rotate(-90 194.1 120.7)">19</text>
<text x="196.6" y="120.1" transform="rotate(-90 196.6 120.1)">1</text>
<text x="201.7" y="120.1" transform="rotate(-90 201.7 120.1)">9</text>
<text x="204.2" y="120.1" transform="rotate(-90 204.2 120.1)">8</text>
<text x="206.8" y="120.1" transform="rotate(-90 206.8 120.1)">7</text>
<text x="209.3" y="120.1" transform="rotate(-90 209.3 120.1)">6</text>
<text x="211.8" y="120.1" transform="rotate(-90 211.8 120.1)">5</text>
<text x="214.4" y="120.1" transform="rotate(-90 214.4 120.1)">4</text>
<text x="216.9" y="120.1" transform="rotate(-90 216.9 120.1)">3</text>
<text x="219.5" y="120.1" transform="rotate(-90 219.5 120.1)">2</text>
<text x="187.9" y="129.3">10</text>
<text x="223.5" y="129.3">20</text>
<text x="201.7" y="141" transform="rotate(-90 201.7 141)">11</text>
<text x="204.2" y="141" transform="rotate(-90 204.2 141)">12</text>
<text x="206.8" y="141" transform="rotate(-90 206.8 141)">13</text>
<text x="209.3" y="141" transform="rotate(-90 209.3 141)">14</text>
<text x="211.8" y="141" transform="rotate(-90 211.8 141)">15</text>
<text x="214.4" y="141" transform="rotate(-90 214.4 141)">16</text>
<text x="216.9" y="141" transform="rotate(-90 216.9 141)">17</text>
<text x="219.5" y="141" transform="rotate(-90 219.5 141)">18</text>
</g>
</svg>
